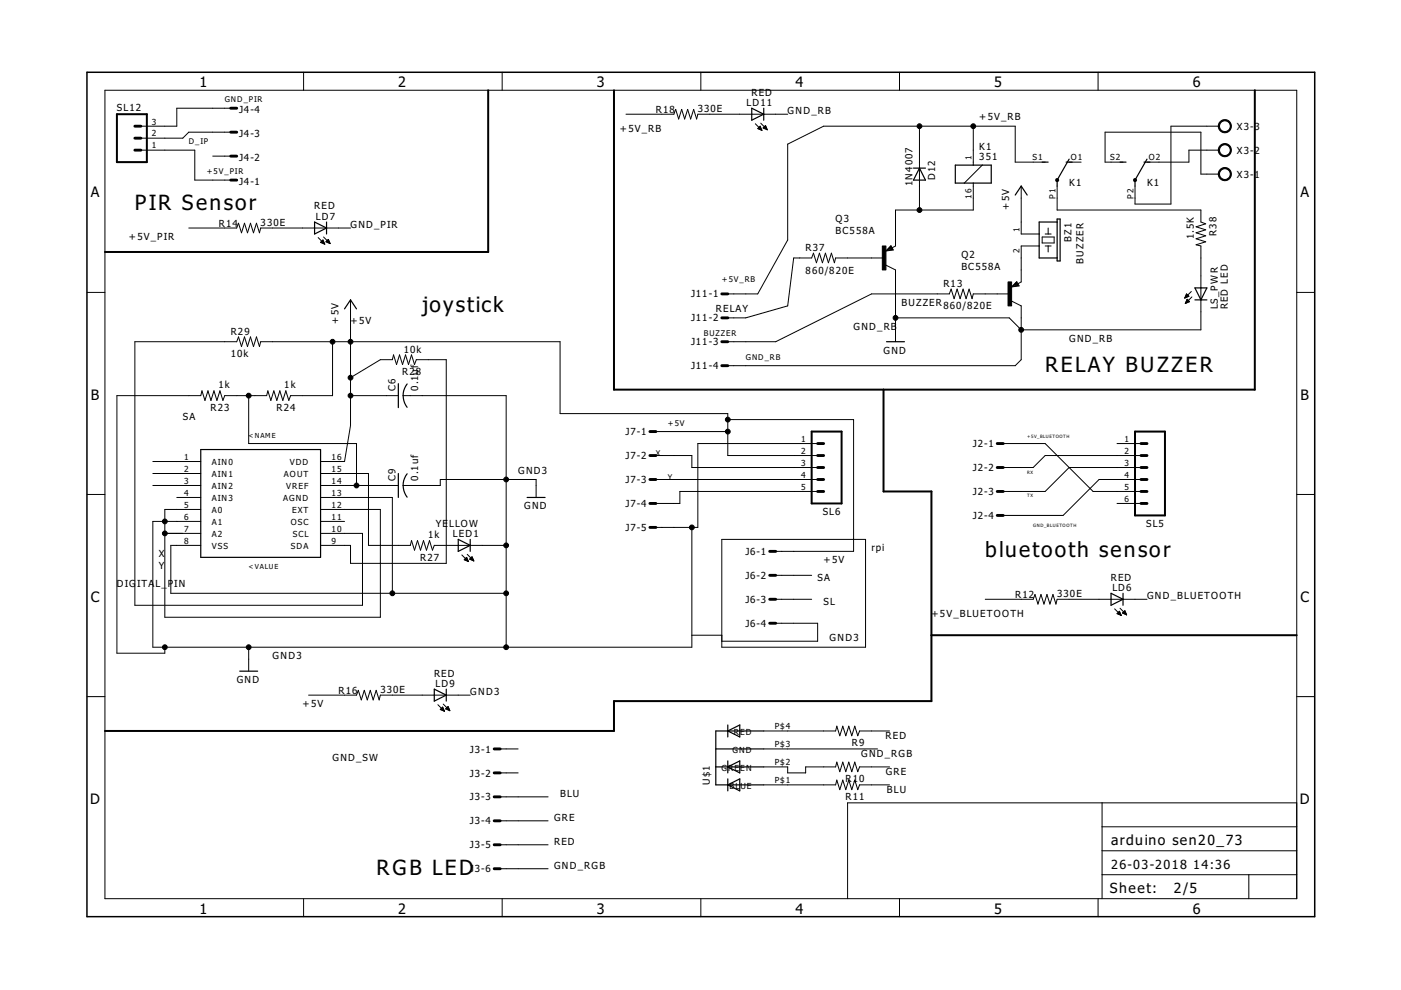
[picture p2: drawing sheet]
<svg xmlns="http://www.w3.org/2000/svg" width="297mm" height="210mm" viewBox="0 0 297 210" stroke-linecap="round" stroke-linejoin="round" font-family="sans-serif">
<path d="M103.5 19.1v34.3h-81.3M130.2 19.1v63.5h135.8v-63.5M24.8 24.2h6.3v10.2h-6.3zM172.1 91.5h6.3v15.2h-6.3zM187.3 82.6v21.6h10.2v44.5h-67.3v6.3h-108M240.6 91.5h6.4v17.8h-6.4zM197.5 134.7h77.4" fill="none" stroke="#000" stroke-width=".42"/>
<g fill="none" stroke="#000" stroke-width=".21">
<path d="M22.2 19.1h252.7v171.4h-252.7zM64.4 15.3v3.8M106.5 15.3v3.8M148.6 15.3v3.8M190.7 15.3v3.8M232.8 15.3v3.8M29.9 31.8h11.4v6.4h7.6M45.1 33.1h3.8M48.9 28h-8.9l-1.2 1.3h-8.9M48.9 22.9h-11.4v3.9h-7.6M132.7 24.2h10.2l.4-1 .6 2 .6-2 .7 2 .6-2 .6 2 .7-2 .6 2 .3-1h19M160.1 26.2l1.4 1.4"/>
<path d="M160.7 27.3l.5-.5 .3 .8zM160.7 27.3h.7M160.7 27.2h.6M160.8 27.1h.5M161 26.9h.2M161 27.4h.4M161.1 26.8h.1M161.3 26.1l1.4 1.4M161.3 27.5h.2M161.8 27.1l.5-.5 .4 .9zM161.9 27.1h.6M161.9 27.2h.6"/>
<path d="M162 26.9h.4M162.1 26.8h.3M162.2 27.3h.4M162.2 26.7h.1M162.5 27.4h.1M194.9 26.8v17.7M206.4 26.8v8.2M206.4 38.8v5.7h-16.5v7.7l-.8 .4M208.3 35l-3.9 3.8M216.5 39.5v10.1h3.8M221.6 34.4h-6.4v-7.6h-40.6l-7.6 3.8v20.3l-6.3 11.4h-6.4M224.1 39.5v5h30.5v2.6l1 .4-2 .6 2 .6-2 .7 2 .6-2 .6 2 .7-2 .6 1 .3v17.7h-38.1l-2.5-2.5h-24.1"/>
<path d="M226.7 34.4h2.5M238.1 34.4h-3.8v-6.4h20.3v8.9h3.8M258.4 31.8h-6.3v2.6h-8.9M258.4 26.8h-10.1v16.5h-7.7v-3.8M40 48.3h10.2l.4-1 .6 2.1 .6-2.1 .7 2.1 .6-2.1 .6 2.1 .7-2.1 .6 2.1 .3-1.1h19M67.5 50.4l1.4 1.4M68 51.3h.6M68.1 51.4h.6M68.2 51.2h.4M68.3 51.1h.2M68.3 51.5h.4M68.4 50.9h.1"/>
<path d="M68.5 50.9l.4 .9-.9-.4zM68.6 50.2l1.4 1.4M68.6 51.7h.2M69.1 51.3l.5-.5 .4 .8zM69.2 51.2h.6M69.2 51.3h.6M69.3 51.1h.4M69.4 50.9h.3M69.5 51.4h.4M69.5 50.8h.1M69.8 51.5h.2M187.3 54.7h-10.1l-.3 1-.6-2-.7 2-.6-2-.6 2-.7-2-.6 2-.6-2-.4 1h-3.8l-1.3 10.2-8.9 2.5h-3.8"/>
<path d="M187.8 56.2l2.1 1v15.3M188.9 52.1l.5 .9-1.6 .2zM215.6 59.7l.5 .9-1.6 .2zM220.3 52.2h-3.8v7.6l-.7 .4M221 50.2h2.5v1.3h-2.5zM221.6 49.6h1.3M221.6 52.2h1.3M222.2 48.3v1.3M222.2 52.2v1.2M18.4 62h3.8M70.5 72.5v11.4h-8.9l-.4 1-.6-2-.6 2-.7-2-.6 2-.6-2-.7 2-.6-2-.3 1h-8.9l-.3 1-.7-2-.6 2-.6-2-.7 2-.6-2-.6 2-.7-2-.2 1h-17.8v54.6h10.1v-1.3M74.3 63.6v26.6l-1.3 7.7h-5"/>
<path d="M214 62.3h-7.6l-.3 1-.6-2-.7 2-.6-2-.6 2-.7-2-.6 2-.6-2-.4 1h-16.5l-20.3 10.2h-10.2M214.5 63.8l2 1.1v11.4l-1.3 1.2h-60.9M251.2 63.1h.2M251.3 63h.3M251.3 62.9h.6M251.3 64.3h.1M251.4 62.8h.6M251.4 64.2h.2M251.4 62.7h.5M251.4 64.1h.5M251.5 62.5h.3M251.5 64h.7"/>
<path d="M251.5 62.4h.2M251.5 63.8h.6M251.6 62.3l.5 .5-.9 .4zM251.6 63.7h.4M251.6 63.6h.3M251.7 63.5h.1M252.2 64l-.5-.5-.4 .8M252.2 64l-.9 .3M252.6 61.8l-1.4 1.4M252.7 62.9l-1.4 1.4M274.9 62h3.8M32.4 97.9h10.2"/>
<path d="M52.7 83.9v10.1h22.9v8.9M74.3 80.1l6.3-3.8h2.6l.2-1.1 .7 2.1 .6-2.1 .6 2.1 .7-2.1 .6 2.1 .6-2.1 .7 2.1 .4-1h6.3v43.1h-20.3v-3.8h-6.3M74.3 83.9h10.2M85.5 83.9h21.8v53.3M139.1 96.6h7.6v2.5h26.7M139.1 91.5h15.2M154.3 89h26.7v27.9h-16.5M173.4 96.6h-19.1v-8.9h-35.6v-15.2h-63.4l-.3 1-.6-2.1-.7 2.1-.6-2.1-.6 2.1-.7-2.1-.6 2.1-.6-2.1-.4 1.1h-21.6v55.8h48.3v-15.2h-8.9M173.4 94h-25.4v17.8h-8.9M212.7 94h8.9l10.2 10.2h10.1M236.8 94h5.1M241.9 96.6h-20.3l-2.5 2.5h-6.4"/>
<path d="M241.9 99.1h-15.2l-5.1 5.1h-8.9M18.4 104.8h3.8M32.4 100.4h10.2M32.4 102.9h10.2M34.9 113.1h7.7M37.5 105.5h5.1M42.6 110.6h-10.2v26.6h114.3v-25.4M42.6 108h-7.7v22.9h45.7v-22.9h-12.6M42.6 115.6h-6.4v10.2h71.1M68 100.4h10.1v15.2h8.9l.2-1 .7 2 .6-2 .7 2 .6-2 .6 2 .7-2 .6 2 .4-1h15.2M68 102.9h16.5M68 105.5h15.2v20.3"/>
<path d="M68 110.6h5M85.5 102.9h7.8v-1.2h20.4v3.8M97.9 117.7l1.4 1.4M98.5 118.6h.6M98.6 118.7h.6M98.6 118.5h.5M98.7 118.4h.3M98.8 118.9h.4M98.9 118.2h.1M98.9 118.2l.4 .9-.9-.4zM99.1 117.5l1.4 1.4M99.1 119h.2"/>
<path d="M99.6 118.6l.5-.6 .4 .9zM99.6 118.5h.7M99.7 118.6h.6M99.8 118.4h.4M99.9 118.2h.3M100 118.7h.4M100 118.1h.1M100.3 118.9h.1M139.1 101.7h34.3M153 114.4h30.5v22.8h-30.5zM173.4 104.2h-29.3v2.5h-5M236.8 106.7h5.1"/>
<path d="M241.9 101.7h-8.9l-7.6 7.6h-12.7M274.9 104.8h3.8M52.7 137.2v5.1M146.7 134.7h6.3M164.5 122h7.6M164.5 127.1h7.6M164.5 132.1h8.9v3.9h-20.4M208.9 127.1h10.2l.3-1.1 .7 2.1 .6-2.1 .6 2.1 .7-2.1 .6 2.1 .6-2.1 .7 2.1 .2-1h19.1M236.3 129.1l1.4 1.4M236.8 130.1l.5-.5 .4 .9zM236.9 130.1h.7M237 129.9h.5"/>
<path d="M237 130.2h.6M237.1 129.8h.3M237.2 129.7h.2M237.3 130.3h.4M237.5 129l1.4 1.4M237.6 130.4h.1M238 129.9h.7M238.1 129.8h.5M238.2 130.1h.5M238.3 129.7h.3M238.4 129.6h.1M238.5 130.2h.3"/>
<path d="M238.5 129.5l.4 .9-.9-.4zM238.7 130.3h.1M18.4 147.7h3.8M65.4 147.4h10.2l.4-1 .6 2 .6-2 .7 2 .6-2 .6 2 .7-2 .6 2 .2-1h19.1M92.8 149.4l1.4 1.4M93.3 150.4l.6-.5 .3 .9zM93.4 150.5h.7M93.5 150.3h.5M93.6 150.2h.4M93.7 150.1h.2M93.7 150.6h.4M93.8 150h.1"/>
<path d="M94 149.3l1.4 1.4M94 150.7h.2M94.5 150.3l.5-.5 .4 .9zM94.6 150.3h.6M94.6 150.2h.6M94.7 150.1h.4M94.8 150h.3M94.8 150.5h.5M95 149.8h.1M95.1 150.6h.2M106 158.8h3.9M161.9 155h15.3l.2-1 .7 2 .6-2 .6 2 .7-2 .6 2 .6-2 .7 2 .3-1h6.4"/>
<path d="M161.9 158.8h24.2M274.9 147.7h3.8M106 163.9h3.9M106 169h10.2M106 174h10.2M106 179.1h10.2M161.9 162.6h5.1v1.3h3.8v-1.3h6.4l.2-1 .7 2 .6-2 .6 2 .7-2 .6 2 .6-2 .7 2 .3-1h6.4M161.9 166.4h15.3l.2-1 .7 2 .6-2 .6 2 .7-2 .6 2 .6-2 .7 2 .3-1h6.4M233.7 170.2v20.3M233.7 175.3h41.2M274.9 170.2h-95.2v20.3M64.4 190.5v3.9"/>
<path d="M106 184.2h10.2M106.5 190.5v3.9M148.6 190.5v3.9M190.7 190.5v3.9M232.8 190.5v3.9M233.7 185.5h41.2M233.7 180.4h41.2M264.8 185.5v5"/>
</g>
<path d="M18.4 15.3h260.3v179.1h-260.3z" fill="none" stroke="#000" stroke-width=".32"/>
<g fill="none" stroke="#000" stroke-width=".61">
<path d="M28.6 26.8h1.3M28.6 29.3h1.3M28.6 31.8h1.3M48.9 38.2h1.3M48.9 33.1h1.3M48.9 28h1.3M48.9 22.9h1.3M153 62.3h1.3M153 67.4h1.3M153 72.5h1.3M153 77.5h1.3M137.8 96.6h1.3"/>
<path d="M137.8 91.5h1.3M173.4 94h1.2M173.4 99.1h1.2M173.4 96.6h1.2M211.4 94h1.3M211.4 99.1h1.3M241.9 94h1.3M241.9 99.1h1.3M241.9 96.6h1.3M137.8 101.7h1.3M137.8 106.7h1.3M137.8 111.8h1.3"/>
<path d="M163.2 116.9h1.3M173.4 104.2h1.2M173.4 101.7h1.2M211.4 104.2h1.3M211.4 109.3h1.3M241.9 104.2h1.3M241.9 101.7h1.3M241.9 106.7h1.3M163.2 122h1.3M163.2 127.1h1.3M163.2 132.1h1.3M104.8 158.8h1.2"/>
<path d="M104.8 163.9h1.2M104.8 169h1.2M104.8 174h1.2M104.8 179.1h1.2M104.8 184.2h1.2"/>
</g>
<g fill="none" stroke="#000" stroke-width=".25">
<path d="M159.4 22.9l2.5 1.3-2.5 1.3zM161.9 22.9v2.6M193.7 35.6h2.5M194.9 35.6l1.3 2.6h-2.5zM202.5 35h7.7v3.8h-7.7zM221 34.4h1.2M226 34.4h1.3M226.7 33.7l-2.6 4.5v1.3M237.5 34.4h1.2M242.5 34.4h1.3M243.2 33.7l-2.6 4.5v1.3M66.7 47.1l2.5 1.2-2.5 1.3z"/>
<path d="M69.2 47.1v2.5M188.8 52.8h-.3l.3-.3 .3 .4-1 .1 .7-.7 .4 .6M215.2 41.4l1.3-1.9 1.3 1.9M224.1 46.4h.7v8.9h-.7zM224.1 47.1h-3.8v7.6h3.8M73 65.5l1.3-1.9 1.3 1.9M188 72.5h3.8M215.5 60.4h-.4l.4-.2 .3 .3-1.1 .2 .8-.8 .4 .6M253.3 61h2.6l-1.3 2.6zM253.3 63.6h2.6M42.6 95.3h25.4v22.9h-25.4zM84.5 81.3v5.1"/>
<path d="M86.3 81.4a4 4 0 0 0 0 5M84.5 100.4v5.1M86.3 100.5a4 4 0 0 0 0 4.9M97.2 114.4l2.5 1.2-2.5 1.3zM99.7 114.4v2.5M111.8 105.5h3.8M235.6 125.8l2.5 1.3-2.5 1.2zM238.1 125.8v2.5M50.8 142.3h3.8M92.1 146.1l2.5 1.3-2.5 1.3zM94.6 146.1v2.6M151.8 158.8h10.1"/>
<path d="M154.3 153.7v2.6M154.3 155l2.5-1.3v2.6zM161.9 155h-10.1v11.4h10.1M151.8 162.6h10.1M154.3 161.3v2.6M154.3 165.1v2.6M154.3 166.4l2.5-1.3v2.6zM154.3 162.6l2.5-1.3v2.6z"/>
</g>
<g fill="#000" stroke="#000" stroke-width=".21">
<path d="M258.7 36a1.39 1.39 0 0 1 2.2 .2 1.39 1.39 0 0 1-.8 2.1 1.39 1.39 0 0 1-1.8-1.4h.3a1.15 1.15 0 0 1 1.6-1.1 1.15 1.15 0 0 1 .2 1.9 1.15 1.15 0 0 1-1.8-.5v-.3h-.3z" fill-rule="evenodd"/>
<path d="M258.7 30.9a1.39 1.39 0 0 1 2.2 .2 1.39 1.39 0 0 1-.8 2.1 1.39 1.39 0 0 1-1.8-1.4h.3a1.15 1.15 0 0 1 1.6-1.1 1.15 1.15 0 0 1 .2 2 1.15 1.15 0 0 1-1.8-.6v-.3h-.3z" fill-rule="evenodd"/>
<path d="M258.7 25.8a1.39 1.39 0 0 1 2.2 .2 1.39 1.39 0 0 1-.8 2.1 1.39 1.39 0 0 1-1.8-1.3h.3a1.15 1.15 0 0 1 1.6-1.1 1.15 1.15 0 0 1 .2 1.9 1.15 1.15 0 0 1-1.8-.6v-.2h-.3z" fill-rule="evenodd"/>
<circle cx="194.9" cy="26.8" r=".51"/>
<circle cx="206.4" cy="26.8" r=".51"/>
<circle cx="224.1" cy="38.2" r=".33"/>
<circle cx="240.7" cy="38.2" r=".33"/>
<circle cx="194.9" cy="44.5" r=".51"/>
<circle cx="70.5" cy="72.5" r=".51"/>
<circle cx="74.3" cy="72.5" r=".51"/>
<circle cx="189.9" cy="67.4" r=".51"/>
<circle cx="216.5" cy="69.9" r=".51"/>
<circle cx="52.7" cy="83.9" r=".51"/>
<circle cx="74.3" cy="80.1" r=".51"/>
<circle cx="74.3" cy="83.9" r=".51"/>
<circle cx="154.3" cy="89" r=".51"/>
<circle cx="154.3" cy="91.5" r=".51"/>
<circle cx="34.9" cy="110.6" r=".51"/>
<circle cx="34.9" cy="113.1" r=".51"/>
<circle cx="75.6" cy="102.9" r=".51"/>
<circle cx="107.3" cy="115.6" r=".51"/>
<circle cx="107.3" cy="101.7" r=".51"/>
<circle cx="146.7" cy="111.8" r=".51"/>
<circle cx="34.9" cy="137.2" r=".51"/>
<circle cx="52.7" cy="137.2" r=".51"/>
<circle cx="83.2" cy="125.8" r=".51"/>
<circle cx="107.3" cy="125.8" r=".51"/>
<circle cx="107.3" cy="137.2" r=".51"/>
</g>
<path d="M187.1 52.2h.7v5h-.7zM213.7 59.8h.8v5.1h-.8z" fill="#000" stroke="#000" stroke-width=".21"/>
<g font-size="5.4">
<text x="28.6" y="44.5">PIR Sensor</text>
<text x="89.5" y="66.1">joystick</text>
<text x="221.6" y="78.8">RELAY BUZZER</text>
<text x="208.9" y="118.2">bluetooth sensor</text>
<text x="79.8" y="185.5">RGB LED</text>
</g>
<g font-size="3.7">
<text x="42.3" y="18.5">1</text>
<text x="84.4" y="18.5">2</text>
<text x="126.5" y="18.5">3</text>
<text x="168.7" y="18.5">4</text>
<text x="210.8" y="18.5">5</text>
<text x="252.9" y="18.5">6</text>
<text x="19.2" y="41.9">A</text>
<text x="275.7" y="41.9">A</text>
<text x="19.3" y="84.7">B</text>
<text x="275.8" y="84.7">B</text>
<text x="19.2" y="127.6">C</text>
<text x="275.7" y="127.6">C</text>
<text x="19.1" y="170.4">D</text>
<text x="275.6" y="170.4">D</text>
<text x="42.3" y="193.7">1</text>
<text x="84.4" y="193.7">2</text>
<text x="126.5" y="193.7">3</text>
<text x="168.7" y="193.7">4</text>
<text x="210.8" y="193.7">5</text>
<text x="252.9" y="193.7">6</text>
</g>
<g font-size="3.6">
<text x="235.6" y="179.1">arduino sen20_73</text>
<text x="235.3" y="189.4">Sheet:</text>
<text x="248.9" y="189.3">2/5</text>
</g>
<g font-size="3.2">
<text x="235.6" y="184.2">26-03-2018</text>
<text x="253" y="184.2">14:36</text>
</g>
<g font-size="2.5">
<text x="24.8" y="23.5">SL12</text>
<text x="50.7" y="24">J4-4</text>
<text x="139.1" y="24">R18</text>
<text x="148" y="23.7">330E</text>
<text x="158.3" y="22.4">LD11</text>
<text x="159.3" y="20.3">RED</text>
<text x="50.7" y="29">J4-3</text>
<text x="131.4" y="28">+5V_RB</text>
<text x="167" y="24.2">GND_RB</text>
<text x="207.6" y="25.5">+5V_RB</text>
<text x="262.2" y="27.6">X3-3</text>
<text x="50.7" y="34.1">J4-2</text>
<text x="207.6" y="34">351</text>
<text x="207.6" y="31.8">K1</text>
<text x="262.2" y="32.7">X3-2</text>
<text x="50.7" y="39.2">J4-1</text>
<text x="193.4" y="39.5" transform="rotate(-90 193.4 39.5)">1N4007</text>
<text x="198.3" y="38.2" transform="rotate(-90 198.3 38.2)">D12</text>
<text x="226.7" y="39.5">K1</text>
<text x="243.2" y="39.5">K1</text>
<text x="262.2" y="37.8">X3-1</text>
<text x="55.3" y="47.8">330E</text>
<text x="66.6" y="44.4">RED</text>
<text x="67" y="46.6">LD7</text>
<text x="177.2" y="47.1">Q3</text>
<text x="214" y="44.5" transform="rotate(-90 214 44.5)">+5V</text>
<text x="27.3" y="50.9">+5V_PIR</text>
<text x="46.4" y="48.1">R14</text>
<text x="74.3" y="48.3">GND_PIR</text>
<text x="170.8" y="53.2">R37</text>
<text x="177.2" y="49.6">BC558A</text>
<text x="227.2" y="51.3" transform="rotate(-90 227.2 51.3)">BZ1</text>
<text x="253.1" y="50.7" transform="rotate(-90 253.1 50.7)">1.5K</text>
<text x="257.9" y="50.1" transform="rotate(-90 257.9 50.1)">R38</text>
<text x="170.8" y="58">860/820E</text>
<text x="203.8" y="57.2">BC558A</text>
<text x="203.8" y="54.7">Q2</text>
<text x="229.7" y="55.9" transform="rotate(-90 229.7 55.9)">BUZZER</text>
<text x="146.5" y="63.1">J11-1</text>
<text x="191.1" y="64.8">BUZZER</text>
<text x="200" y="65.6">860/820E</text>
<text x="200" y="60.8">R13</text>
<text x="258.2" y="65.6" transform="rotate(-90 258.2 65.6)">LS_PWR</text>
<text x="260.3" y="65.6" transform="rotate(-90 260.3 65.6)">RED LED</text>
<text x="48.9" y="71">R29</text>
<text x="71.8" y="68.7" transform="rotate(-90 71.8 68.7)">+5V</text>
<text x="74.3" y="68.7">+5V</text>
<text x="146.5" y="68.1">J11-2</text>
<text x="151.8" y="66.1">RELAY</text>
<text x="181" y="69.9">GND_RB</text>
<text x="48.9" y="75.8">10k</text>
<text x="85.6" y="74.7">10k</text>
<text x="146.5" y="73.2">J11-3</text>
<text x="187.3" y="75">GND</text>
<text x="226.7" y="72.5">GND_RB</text>
<text x="46.3" y="82.4">1k</text>
<text x="60.3" y="82.4">1k</text>
<text x="83.8" y="82.9" transform="rotate(-90 83.8 82.9)">C6</text>
<text x="85.3" y="79.5">R28</text>
<text x="88.7" y="82.9" transform="rotate(-90 88.7 82.9)">0.1uf</text>
<text x="146.5" y="78.3">J11-4</text>
<text x="38.8" y="89">SA</text>
<text x="44.7" y="87.2">R23</text>
<text x="58.6" y="87.2">R24</text>
<text x="132.6" y="92.3">J7-1</text>
<text x="206.3" y="94.8">J2-1</text>
<text x="83.8" y="101.9" transform="rotate(-90 83.8 101.9)">C9</text>
<text x="88.7" y="101.9" transform="rotate(-90 88.7 101.9)">0.1uf</text>
<text x="109.9" y="100.4">GND3</text>
<text x="132.6" y="97.3">J7-2</text>
<text x="206.3" y="99.9">J2-2</text>
<text x="132.6" y="102.4">J7-3</text>
<text x="132.6" y="107.5">J7-4</text>
<text x="206.3" y="105">J2-3</text>
<text x="92.4" y="111.7">YE</text>
<text x="95.2" y="111.7">LLOW</text>
<text x="96" y="113.9">LED1</text>
<text x="111.1" y="108">GND</text>
<text x="132.6" y="112.6">J7-5</text>
<text x="174.4" y="109.3">SL6</text>
<text x="206.3" y="110">J2-4</text>
<text x="243" y="111.8">SL5</text>
<text x="33.7" y="118.2">X</text>
<text x="89.1" y="118.9">R27</text>
<text x="90.7" y="114.1">1k</text>
<text x="158" y="117.7">J6-1</text>
<text x="174.6" y="119.4">+5V</text>
<text x="184.8" y="116.9">rpi</text>
<text x="24.8" y="124.5">DIG</text>
<text x="29.1" y="124.5">ITA</text>
<text x="33" y="124.5">L_</text>
<text x="33.7" y="120.7">Y</text>
<text x="35.6" y="124.5">P</text>
<text x="37" y="124.5">IN</text>
<text x="158" y="122.7">J6-2</text>
<text x="173.3" y="123.3">SA</text>
<text x="235.5" y="123.1">RED</text>
<text x="235.8" y="125.3">LD6</text>
<text x="158" y="127.8">J6-3</text>
<text x="174.6" y="128.3">SL</text>
<text x="197.5" y="130.9">+5V_BLUETOOTH</text>
<text x="215.3" y="126.8">R12</text>
<text x="224.1" y="126.6">330E</text>
<text x="243.2" y="127.1">GND_BLUETOOTH</text>
<text x="158" y="132.9">J6-4</text>
<text x="175.9" y="135.9">GND3</text>
<text x="57.8" y="139.8">GND3</text>
<text x="92" y="143.4">RED</text>
<text x="50.2" y="144.8">GND</text>
<text x="64.1" y="149.9">+5V</text>
<text x="71.8" y="147.1">R16</text>
<text x="80.7" y="146.9">330E</text>
<text x="92.4" y="145.6">LD9</text>
<text x="99.7" y="147.4">GND3</text>
<text x="70.5" y="161.3">GND_SW</text>
<text x="99.6" y="159.6">J3-1</text>
<text x="180.6" y="158.3">R9</text>
<text x="182.6" y="160.6">GND_RGB</text>
<text x="187.8" y="156.8">RED</text>
<text x="99.6" y="164.6">J3-2</text>
<text x="150.5" y="166.4" transform="rotate(-90 150.5 166.4)">U$1</text>
<text x="179.3" y="165.9">R10</text>
<text x="187.8" y="164.4">GRE</text>
<text x="99.6" y="169.7">J3-3</text>
<text x="118.7" y="169">BLU</text>
<text x="179.3" y="169.7">R11</text>
<text x="188" y="168.2">BLU</text>
<text x="99.6" y="174.8">J3-4</text>
<text x="99.6" y="179.9">J3-5</text>
<text x="117.5" y="174">GRE</text>
<text x="117.5" y="179.1">RED</text>
<text x="99.6" y="185">J3-6</text>
<text x="117.5" y="184.2">GND_RGB</text>
</g>
<g font-size="2.1">
<text x="32.2" y="28.9">2</text>
<text x="32.2" y="26.4">3</text>
<text x="32.2" y="31.5">1</text>
<text x="206" y="34" transform="rotate(-90 206 34)">1</text>
<text x="218.9" y="34">S1</text>
<text x="227" y="34">O1</text>
<text x="235.4" y="34">S2</text>
<text x="243.5" y="34">O2</text>
<text x="206" y="42.1" transform="rotate(-90 206 42.1)">16</text>
<text x="223.8" y="42.2" transform="rotate(-90 223.8 42.2)">P1</text>
<text x="240.3" y="42.2" transform="rotate(-90 240.3 42.2)">P2</text>
<text x="216.2" y="53.7" transform="rotate(-90 216.2 53.7)">2</text>
<text x="216.2" y="49.3" transform="rotate(-90 216.2 49.3)">1</text>
<text x="169.8" y="93.7">1</text>
<text x="238.4" y="93.7">1</text>
<text x="39.1" y="97.5">1</text>
<text x="39.1" y="100">2</text>
<text x="44.9" y="98.6">AIN0</text>
<text x="44.9" y="101.2">AIN1</text>
<text x="60.2" y="101.2">AOUT</text>
<text x="61.4" y="98.6">VDD</text>
<text x="70.3" y="100">15</text>
<text x="70.3" y="97.5">16</text>
<text x="169.8" y="96.2">2</text>
<text x="169.8" y="98.8">3</text>
<text x="169.8" y="101.3">4</text>
<text x="238.4" y="96.2">2</text>
<text x="238.4" y="98.8">3</text>
<text x="238.4" y="101.3">4</text>
<text x="39.1" y="102.6">3</text>
<text x="39.1" y="105.1">4</text>
<text x="39.1" y="107.7">5</text>
<text x="44.9" y="103.7">AIN2</text>
<text x="44.9" y="106.2">AIN3</text>
<text x="60" y="106.2">AGND</text>
<text x="60.7" y="103.7">VREF</text>
<text x="70.3" y="107.7">12</text>
<text x="70.3" y="105.1">13</text>
<text x="70.3" y="102.6">14</text>
<text x="169.8" y="103.8">5</text>
<text x="238.4" y="103.8">5</text>
<text x="238.4" y="106.4">6</text>
<text x="39.1" y="110.2">6</text>
<text x="39.1" y="112.7">7</text>
<text x="44.9" y="108.8">A0</text>
<text x="44.9" y="111.3">A1</text>
<text x="44.9" y="113.9">A2</text>
<text x="61.6" y="111.3">OSC</text>
<text x="61.9" y="108.8">EXT</text>
<text x="62.1" y="113.9">SCL</text>
<text x="70.3" y="112.7">10</text>
<text x="70.3" y="110.2">11</text>
<text x="39.1" y="115.3">8</text>
<text x="44.9" y="116.4">VSS</text>
<text x="61.7" y="116.4">SDA</text>
<text x="70.3" y="115.3">9</text>
<text x="155.6" y="155.8">R</text>
<text x="156.9" y="155.8">ED</text>
<text x="164.3" y="154.6">P$4</text>
<text x="155.3" y="159.6">GND</text>
<text x="164.3" y="158.4">P$3</text>
<text x="153" y="163.4">GRE</text>
<text x="154.7" y="167.2">BL</text>
<text x="157" y="163.4">EN</text>
<text x="157" y="167.2">UE</text>
<text x="164.3" y="166.1">P$1</text>
<text x="164.3" y="162.3">P$2</text>
</g>
<g font-size="2">
<text x="47.6" y="21.7">GND_PIR</text>
<text x="40" y="30.6">D_IP</text>
<text x="43.8" y="36.9">+5V_PIR</text>
<text x="153" y="59.8">+5V_RB</text>
<text x="149.2" y="71.2">BUZZER</text>
<text x="158.1" y="76.3">GND_RB</text>
<text x="141.6" y="90.2">+5V</text>
<text x="139.1" y="96.6">X</text>
<text x="141.6" y="101.7">Y</text>
</g>
<g font-size="1.8">
<text x="52.7" y="92.8">&lt;NAME</text>
<text x="52.7" y="120.7">&lt;VALUE</text>
</g>
<g font-size="1.1">
<text x="217.8" y="92.8">+5V_BLUETOOTH</text>
<text x="217.8" y="100.4">RX</text>
<text x="217.8" y="105.5">TX</text>
<text x="219.1" y="111.8">GND_BLUETOOTH</text>
</g>
</svg>
